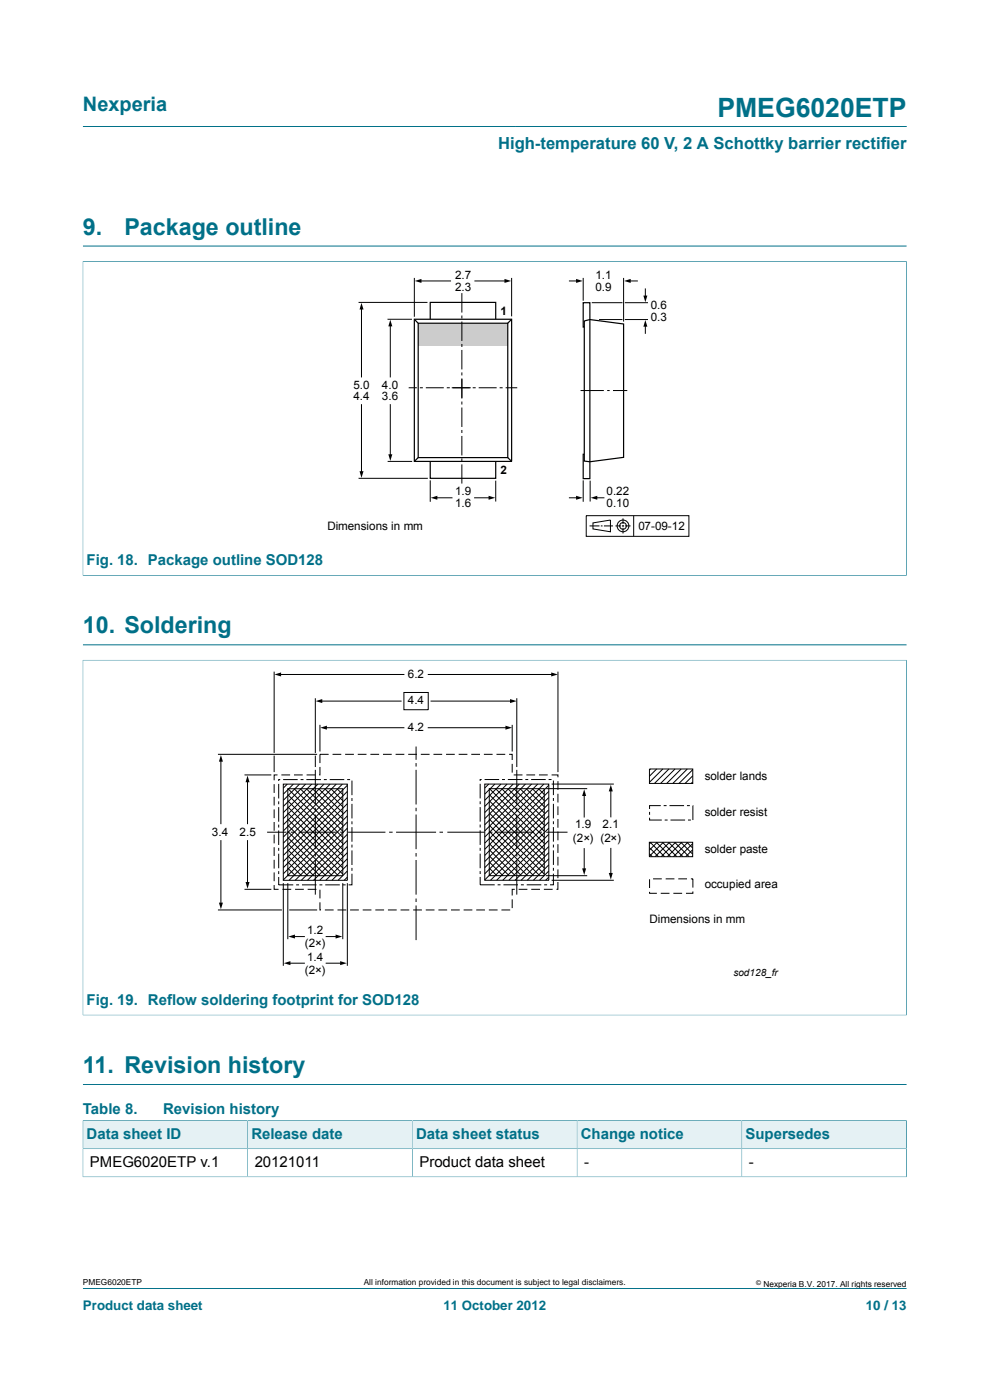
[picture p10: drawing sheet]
<svg xmlns="http://www.w3.org/2000/svg" width="210mm" height="297mm" viewBox="0 0 210 297" stroke-linecap="round" stroke-linejoin="round" font-family="sans-serif">
<path d="M17.6 26.8h174.7M17.5 55.5h174.9M17.6 52.2h174.7M17.6 55.4v66.7M192.3 55.4v66.7M17.5 122.1h174.9M17.6 273.3h174.7" fill="none" stroke="#007088" stroke-width=".21"/>
<path d="M63.4 56.8h83.1v57.3h-83.1z" fill="none" stroke="#fff" stroke-width=".21"/>
<g fill="none" stroke="#000" stroke-width=".21">
<path d="M87.9 59v8.2M108.5 59v8.1M123.7 59v4.8M132.3 59v9.2M76.1 64.2h14.6M82.2 67.7h5.2M125.5 64.2h6.5M132.5 64.2h5M82.2 97.9h5.2M76.1 101.5h14.7M91.3 101.9v4.6M105.2 102v4.4"/>
<path d="M123.7 101.9v4.6M124.4 109.4h21.7v4.4h-21.7zM125.1 111.6h2.1M125.2 102v4.4M125.8 110.9l3.7-.6v2.5l-3.7-.6zM127.5 111.6h.3M128.1 111.6h1.9M130.6 111.6h1.1M132 111.6h.3M132.2 110v1.2M132.2 111.4v.3M132.2 112v1.2"/>
<path d="M132.6 111.6h1.2M134.4 109.4v4.4"/>
<circle cx="132.2" cy="111.6" r="1.25"/>
<circle cx="132.2" cy="111.6" r=".71"/>
</g>
<path d="M88.7 68.6h19v4.7h-19z" fill="#ccc"/>
<path d="M87.9 67.7h20.6v30.2h-20.6zM87.9 67.7l.8 .9M88.7 68.6h19v28.5h-19zM91.3 67.7v-3.5h13.9v3.5M108.5 67.7l-.8 .9M123.9 69.4h-.2v-5.2h1.4v37.3h-1.4v-5.1h.2M123.9 68.1l1.2-.3 7.2 .9v28.3l-7.2 1-1.2-.2zM88.7 97.1l-.8 .8M91.3 97.9v3.6h13.9v-3.6M107.7 97.1l.8 .8" fill="none" stroke="#000" stroke-width=".25"/>
<g fill="none" stroke="#000" stroke-width=".21">
<path d="M89.1 59.6h6.5M100.7 59.6h6.6M120.8 59.6h1.7M133.5 59.6h1.7M76.7 65.4v14.6M82.8 69v11M98 62.2v4.1M98 66.9v.7M98 68.2v4.1M98 73v.6M98 74.2v4.2M98 79v.6"/>
<path d="M127.1 67.8h4.9M132.5 67.8h5M136.9 61.3v1.7M136.9 69v1.7M76.7 85.8v14.4M82.8 85.8v10.9M86.7 82.3h1.7M89.1 82.3h.6M90.3 82.3h3.8M94.8 82.3h.6M95.8 82.3h4.1M98 80.3v4.3"/>
<path d="M98 85.2v.6M98 86.5v4.1M98 91.2v.7M98 92.5v4.1M98 97.2v.7M98 98.5v4.1M100.3 82.3h.6M101.5 82.3h3.9M106 82.3h.6M107.3 82.3h2.4M123.2 82.9h4.9M128.8 82.9h.5"/>
<path d="M130 82.9h3.1M92.5 105.6h3.4M100.7 105.6h3.2M120.8 105.6h1.7M126.4 105.6h1.7M58.2 142.5v17.2M59.3 143.1h26.4M66.9 148.1v11.6M67.9 153.8v5.6M68.1 148.7h17M69.1 154.4h16.6M85.7 146.9h5.1v3.7h-5.1z"/>
<path d="M88.3 158.4v2.8M90.8 154.4h16.7M90.8 143.1h26.4M91.4 148.7h17.1M108.6 153.8v5.6M109.6 148.1v14.6M118.4 142.5v21.3M46.2 160h21.1M46.9 161.3v13.4M46.9 178.3v13.5M51.9 164.4h5.6M52.5 165.7v9"/>
<path d="M52.5 178.3v9.1M56.7 176.5h4.1M58.2 166.4v1.8M58.2 169v1.9M58.2 171.7v1.9M58.2 174.4v1.8M58.2 177.1v1.8M58.2 179.7v1.9M58.2 160.3v3.5M58.9 164.4h-.7v1.1M59.1 166.3v3.1M59.1 170v.6"/>
<path d="M59.1 171.2v3.1M59.1 174.9v.7M59.1 176.2v3.1M59.1 179.9v.6M59.4 165.4h-.3v.3M59.7 164.4h1.8M60.1 165.4h3M60.1 166.3h13.6v20.5h-13.6zM60.9 166.3l-.8 .9M61.1 179l6.8 6.8M61.1 175.1l10.7 10.7M61.1 176.4l9.4 9.4"/>
<path d="M61.1 177.7l8.1 8.1M61.1 169.9l11.6 11.6M61.1 171.2l11.6 11.6M61.1 172.5l11.6 11.6M61.1 173.8l11.6 11.6M61.1 168.6l11.6 11.6M61.1 167.3h11.6v18.5h-11.6zM61.1 167.3l11.6 11.6M61.7 176.5h.7M62.2 166.3l-2.1 2.2M62.4 164.4h1.8M62.4 167.3l10.3 10.3"/>
<path d="M63.3 176.5h8M63.5 166.3l-3.4 3.5M63.7 167.3l9 9M63.8 165.4h.6M64.8 166.3l-4.7 4.8M65 167.3l7.7 7.7M65 165.4h3.1M65 164.4h1.9M66.1 166.3l-6 6.1M66.3 167.3l6.4 6.4M66.9 160.3v2.4M66.9 163.3v7.4"/>
<path d="M66.9 171.4v.7M66.9 172.8v7.3M67.4 166.3l-7.3 7.4M67.6 167.3l5.1 5.1M67.9 162.7v1.7h-.2M68.7 165.4h.6M68.7 166.3l-8.6 8.7M68.9 167.3l3.8 3.8M69.7 160h-1.8v1.9M69.9 165.4h3.1M70 166.3l-9.9 10M70.2 167.3l2.5 2.5"/>
<path d="M70.5 160h1.9M71.3 166.3l-11.2 11.3M71.5 167.3l1.2 1.2M72.2 176.5h.7M72.6 166.3l-12.5 12.6M73.2 160h1.9M73.6 171.8l-13.5 13.6M73.6 165.4h.7M73.7 179.6l-7.2 7.2M73.7 178.3l-8.5 8.5M73.7 177l-9.8 9.8M73.7 175.7l-11.1 11.1"/>
<path d="M73.7 174.4l-12.4 12.4M73.7 173.1l-13.6 13.6M73.7 167.9l-13.6 13.6M73.7 166.6l-13.6 13.6M73.7 170.5l-13.6 13.6M73.7 169.2l-13.6 13.6M73.8 176.5h8M74.7 165.6v3.1M74.7 169.3v.6M74.7 170.5v3.1M74.7 174.2v.7M74.7 175.5v3.1"/>
<path d="M74.7 179.2v.6M75.9 160h1.8M78.6 160h1.8M81.2 160h1.9M82.5 176.5h.8M83.9 160h1.9M84 176.5h8.5M86.6 160h1.8M88.3 161.9v.7M88.3 163.3v7.4M88.3 171.4v.7M88.3 172.8v7.3"/>
<path d="M89.3 160h1.8M91.9 160h1.9M93.2 176.5h.8M94.6 160h1.9M94.9 176.5h7.9M97.3 160h1.8M100 160h1.8M101.9 166.3v3.1M101.9 170v.6M101.9 171.2v3.1M101.9 174.9v.6M101.9 176.2v3"/>
<path d="M101.9 179.9v.6M102.2 165.4h-.3v.3M102.6 160h1.9M102.8 165.4h3.1M102.8 166.3h13.6v20.4h-13.6zM103.7 166.3l-.9 .9M103.7 176.5h.8M103.8 167.3h11.6v18.5h-11.6zM103.8 179l6.8 6.8M103.8 175.1l10.7 10.7M103.8 176.4l9.4 9.4M103.8 177.7l8.1 8.1"/>
<path d="M103.8 169.9l11.6 11.6M103.8 171.2l11.6 11.6M103.8 172.5l11.6 11.6M103.8 173.8l11.6 11.6M103.8 168.6l11.6 11.6M103.8 167.3l11.6 11.6M105 166.3l-2.2 2.2M105.1 167.3l10.3 10.3M105.3 160h1.9M105.4 176.5h7.9M106.3 166.3l-3.5 3.5M106.4 167.3l9 9"/>
<path d="M106.5 165.4h.6M107.6 166.3l-4.8 4.8M107.7 167.3l7.7 7.7M107.7 165.4h3.1M108 160h.6v1.2M108.6 162v1.9M108.9 166.3l-6.1 6.1M109 164.4h1.8M109 167.3l6.4 6.4M109.6 163.3v7.4M109.6 171.4v.7M109.6 172.8v7.3"/>
<path d="M110.2 166.3l-7.4 7.4M110.3 167.3l5.1 5.1M111.4 165.4h.6M111.5 166.3l-8.7 8.7M111.6 167.3l3.8 3.8M111.7 164.4h1.8M112.7 165.4h3.1M112.8 166.3l-10 10M112.9 167.3l2.5 2.5M114.1 166.3l-11.3 11.3M114.2 176.5h.7M114.2 167.3l1.2 1.2"/>
<path d="M114.3 164.4h1.9M115.4 166.3l-12.6 12.6M115.9 167.3h8.7M115.9 176.5h4.5M116.4 171.8l-13.6 13.6M116.4 165.4h.6M116.4 179.6l-7.2 7.1M116.4 178.3l-8.5 8.4M116.4 177l-9.8 9.7M116.4 175.7l-11.1 11M116.4 174.4l-12.4 12.3M116.4 173.1l-13.6 13.6"/>
<path d="M116.4 167.9l-13.6 13.6M116.4 166.6l-13.6 13.6M116.4 170.5l-13.6 13.6M116.4 169.2l-13.6 13.6M117 164.4h1.4v.5M117 166.3h13.2M117.4 165.6v3.1M117.4 169.3v.6M117.4 170.5v3.1M117.4 174.2v.6M117.4 175.5v3.1M117.4 179.2v.6"/>
<path d="M118.3 179.1v1.8M118.4 168.4v1.8M118.4 171.1v1.8M118.4 173.7v1.9M118.4 176.4l-.1 1.9M118.4 165.7v1.9M123.9 168.6v4.7M129.6 167.6v5.7M129.6 180v5.5M137.7 178.7h9.2v3h-9.2zM137.7 179.8l2 1.9M137.8 163.1h9.2v3.1h-9.2z"/>
<path d="M137.8 173.5v.5h2.6M137.8 172.2v.7M137.9 178.7l3.1 3M138 163.1l-.2 .3M138.1 178.7l-.4 .4M139.2 178.7l3.1 3M139.3 163.1l-1.5 1.6M139.4 178.7l-1.7 1.7M140.2 170.9h-2.4v.7M140.5 178.7l3.1 3M140.6 163.1l-2.8 2.9M140.7 178.7l-3 3"/>
<path d="M140.8 170.9h.6M141 174h.6M141.8 178.7l3.1 3M141.9 163.1l-3.1 3.1M142 170.9h3.1M142 178.7l-3 3M142.2 174h3.1M143.1 178.7l3.1 3M143.2 163.1l-3.1 3.1M143.3 178.7l-3 3M144.4 178.7l2.5 2.5M144.5 163.1l-3.1 3.1"/>
<path d="M144.6 178.7l-3 3M145.7 178.7l1.2 1.2M145.7 170.9h.6M145.8 163.1l-3.1 3.1M145.9 178.7l-3.1 3M145.9 174h.7M146.9 179l-2.8 2.7M147 163.3l-3 2.9M147 164.6l-1.7 1.6M147 165.9l-.4 .3M147 170.9v3.1M46.2 193h13.6"/>
<path d="M51.9 188.7h5.6M58.2 187.8v.9h.9M58.2 182.4v1.9M58.2 185.1v1.8M59.1 186v1.7h3.1M59.1 181.1v3.1M59.1 184.8v.6M59.9 188.7h1.9M60.1 187.4v17.5M61.1 187.4v11.8M61.1 180.3l5.5 5.5M61.1 181.6l4.2 4.2"/>
<path d="M61.1 182.9l2.9 2.9M61.1 184.2l1.6 1.6M61.1 185.5l.3 .3M61.4 193h5.9M62.3 198.7h2.3M62.6 188.7h1.8M62.8 187.7h.6M64.1 187.7h3M65.3 188.7h1.8M66.9 181v.7M66.9 182.4v7.4M67.8 187.7h.6"/>
<path d="M67.9 191.4v1.6h.2M67.9 188.7v1.9M68.9 193h1.9M69 187.7h3.1M69.2 198.7h2.3M71.6 193h1.8M72.7 187.7h.6M72.7 187.4v11.8M73.7 187.4v17.5M73.7 186.1l-.7 .7M73.7 184.8l-2 2M73.7 183.5l-3.3 3.3"/>
<path d="M73.7 182.2l-4.6 4.6M73.7 180.9l-5.9 5.9M74.3 193h1.8M74.7 185.4v2.3h-.8M74.7 180.4v3.1M74.7 184.1v.6M76.9 193h1.9M79.6 193h1.9M82.3 193h1.8M85 193h1.8M87.6 193h1.9M88.3 181v.7"/>
<path d="M88.3 182.4v7.4M88.3 190.6v.8M88.3 192.1v7.3M90.3 193h1.9M93 193h1.8M95.7 193h1.8M98.3 193h1.9M101 193h1.9M101.9 186v1.7h3M101.9 181.1v3.1M101.9 184.8v.6M103.7 193h1.8"/>
<path d="M103.8 180.3l5.5 5.5M103.8 181.6l4.2 4.2M103.8 182.9l2.9 2.9M103.8 184.2l1.6 1.6M103.8 185.5l.3 .3M105.6 187.7h.6M106.4 193h1.8M106.8 187.7h3.1M108.6 190.8v1.8M109.2 188.7h-.6v1.3M109.6 181v.7M109.6 182.4v7.4"/>
<path d="M110 188.7h1.9M110.5 187.7h.6M111.7 187.7h3.1M112.7 188.7h1.8M115.4 188.7h1.8M115.4 187.7h.7M115.8 185.8h8.8M116.4 186.1l-.7 .6M116.4 184.8l-2 1.9M116.4 183.5l-3.3 3.2M116.4 182.2l-4.6 4.5M116.4 180.9l-5.9 5.8"/>
<path d="M117 186.7h13.2M117.4 185.3v2.4h-.7M117.4 180.4v3.1M117.4 184.1v.6M118.3 187.1v1.6h-.3M118.3 181.8v1.8M118.3 184.4v1.9M123.9 180v4.5M137.7 181.1l.7 .6M137.8 189.2v.3h1.5M137.8 186.5v1.9M138.5 186.4h1.9"/>
<path d="M140.2 189.5h1.8M141.2 186.4h1.9M142.8 189.5h1.9M143.9 186.4h1.8M146.6 186.4h.4v1.9M146.9 181.6l-.2 .1M146.9 180.3l-1.5 1.4M147 189.1v.4h-1.5M61.3 204.3h3.3M69.2 204.3h3.2"/>
</g>
<g fill="#000">
<path d="M88 59.6l1.4-.4v.8zM107 59.2l1.4 .4-1.4 .4zM122.2 59.2l1.4 .4-1.4 .4zM132.4 59.6l1.4-.4v.8zM76.7 64.2l.4 1.5h-.8zM82.8 67.8l.4 1.4h-.8zM136.9 67.9l.4 1.4h-.8zM136.5 62.7h.8l-.4 1.4zM76.3 100h.8l-.4 1.4zM82.4 96.4h.8l-.4 1.4zM91.4 105.6l1.4-.4v.8zM103.6 105.2l1.5 .4-1.5 .4z"/>
<path d="M122.2 105.2l1.4 .4-1.4 .4zM125.3 105.6l1.4-.4v.8zM58.2 143.1l1.4-.4v.8zM66.9 148.7l1.5-.4v.9zM67.9 154.4l1.4-.5v.9zM107.2 153.9l1.4 .5-1.4 .4zM108.2 148.3l1.4 .4-1.4 .5zM116.9 142.7l1.4 .4-1.4 .4zM46.9 160.2l.4 1.4h-.9zM52.5 164.5l.4 1.4h-.8zM123.9 167.5l.4 1.4h-.8zM129.6 166.5l.4 1.4h-.9z"/>
<path d="M46.4 191.5h.9l-.4 1.4zM52.1 187.1h.8l-.4 1.4zM61.1 198.7l1.5-.4v.8zM71.2 198.3l1.4 .4-1.4 .4zM123.5 184.2h.8l-.4 1.4zM129.1 185.2h.9l-.4 1.4zM60.2 204.3l1.4-.4v.8zM72.2 203.9l1.4 .4-1.4 .4z"/>
</g>
<path d="M17.6 136.8h174.7M17.6 140v75.4M192.3 140v75.4M17.5 140.1h174.9M17.5 215.3h174.9M17.6 230.1h174.7" fill="none" stroke="#007088" stroke-width=".21"/>
<path d="M17.7 237.8h34.8v5.8h-34.8z" fill="#e5f1f4"/>
<path d="M17.6 237.7v6h34.9v-6h-35" fill="none" stroke="#007088" stroke-width=".21"/>
<path d="M52.6 237.8h34.8v5.8h-34.8z" fill="#e5f1f4"/>
<path d="M52.5 237.7h35v6h-35z" fill="none" stroke="#007088" stroke-width=".21"/>
<path d="M87.6 237.8h34.7v5.8h-34.7z" fill="#e5f1f4"/>
<path d="M87.5 237.7h34.9v6h-34.9z" fill="none" stroke="#007088" stroke-width=".21"/>
<path d="M122.5 237.8h34.8v5.8h-34.8z" fill="#e5f1f4"/>
<path d="M122.4 237.7h35v6h-35z" fill="none" stroke="#007088" stroke-width=".21"/>
<path d="M157.4 237.8h34.8v5.8h-34.8z" fill="#e5f1f4"/>
<path d="M192.3 237.7v12M192.4 237.7h-35v12M17.5 249.7h174.9M52.5 243.7v6M87.5 243.7v6M122.4 243.7v6M192.3 243.7h-174.7v6" fill="none" stroke="#007088" stroke-width=".21"/>
<text font-size="5.6" fill="#007088" x="152.2" y="24.8">PMEG6020ETP</text>
<g font-size="4.9" fill="#007088">
<text x="17.6" y="49.8">9.</text>
<text x="26.4" y="49.8">Package outline</text>
<text x="17.6" y="134.4">10. Soldering</text>
<text x="17.6" y="227.6">11. Revision history</text>
</g>
<text font-size="4.2" fill="#007088" x="17.6" y="23.6">Nexperia</text>
<text font-size="3.5" fill="#007088" x="105.7" y="31.7">High-temperature 60 V, 2 A Schottky barrier rectifier</text>
<g font-size="3.2" fill="#007088">
<text x="18.4" y="119.9">Fig. 18. Package outline SOD128</text>
<text x="18.4" y="213.2">Fig. 19. Reflow soldering footprint for SOD128</text>
<text x="17.6" y="236.4">Table 8.</text>
<text x="34.6" y="236.4">Revision history</text>
<text x="18.4" y="241.5">Data sheet ID</text>
<text x="53.3" y="241.5">Release date</text>
<text x="88.3" y="241.5">Data sheet status</text>
<text x="123.2" y="241.5">Change notice</text>
<text x="158.1" y="241.5">Supersedes</text>
</g>
<g font-size="3.2">
<text x="19.1" y="247.5">PMEG6020ETP v.1</text>
<text x="54" y="247.5">20121011</text>
<text x="89" y="247.5">Product data sheet</text>
<text x="123.9" y="247.5">-</text>
<text x="158.8" y="247.5">-</text>
</g>
<g font-size="2.8" fill="#007088">
<text x="17.6" y="277.9">Product data sheet</text>
<text x="94" y="277.9">11 October 2012</text>
<text x="183.7" y="277.9">10 / 13</text>
</g>
<g font-size="2.5">
<text x="96.5" y="59.2">2.7</text>
<text x="126.3" y="59.2">1.1</text>
<text x="96.5" y="61.7">2.3</text>
<text x="126.3" y="61.7">0.9</text>
<text x="138.1" y="65.6">0.6</text>
<text x="106.1" y="66.7">1</text>
<text x="138.1" y="68.1">0.3</text>
<text x="75" y="82.4">5.0</text>
<text x="81" y="82.4">4.0</text>
<text x="75" y="84.9">4.4</text>
<text x="81" y="84.9">3.6</text>
<text x="106.1" y="100.6">2</text>
<text x="96.5" y="105.1">1.9</text>
<text x="96.5" y="107.6">1.6</text>
<text x="128.7" y="105.1">0.22</text>
<text x="128.7" y="107.6">0.10</text>
<text x="69.4" y="112.5">Dimensions in mm</text>
<text x="135.4" y="112.5">07-09-12</text>
<text x="86.5" y="143.8">6.2</text>
<text x="86.5" y="149.4">4.4</text>
<text x="86.5" y="155.1">4.2</text>
<text x="149.5" y="165.5">solder lands</text>
<text x="149.5" y="173.1">solder resist</text>
<text x="45" y="177.3">3.4</text>
<text x="50.8" y="177.3">2.5</text>
<text x="121.5" y="178.7">(2×) (2×)</text>
<text x="122" y="175.7">1.9</text>
<text x="127.8" y="175.7">2.1</text>
<text x="149.5" y="180.9">solder paste</text>
<text x="149.5" y="188.4">occupied area</text>
<text x="137.8" y="195.7">Dimensions in mm</text>
<text x="64.7" y="200.9">(2×)</text>
<text x="65.2" y="198.1">1.2</text>
<text x="65.2" y="203.9">1.4</text>
<text x="64.7" y="206.7">(2×)</text>
</g>
<text font-size="2.1" x="155.6" y="207">sod128_fr</text>
<g font-size="1.8">
<text x="17.6" y="272.7">PMEG6020ETP</text>
<text x="77.2" y="272.7">All information provided in this document is subject to legal disclaimers.</text>
<text x="161.9" y="273">Nexperia B.V. 2017. All rights reserved</text>
</g>
<text font-size="1.4" x="160.4" y="272.6">©</text>
</svg>
